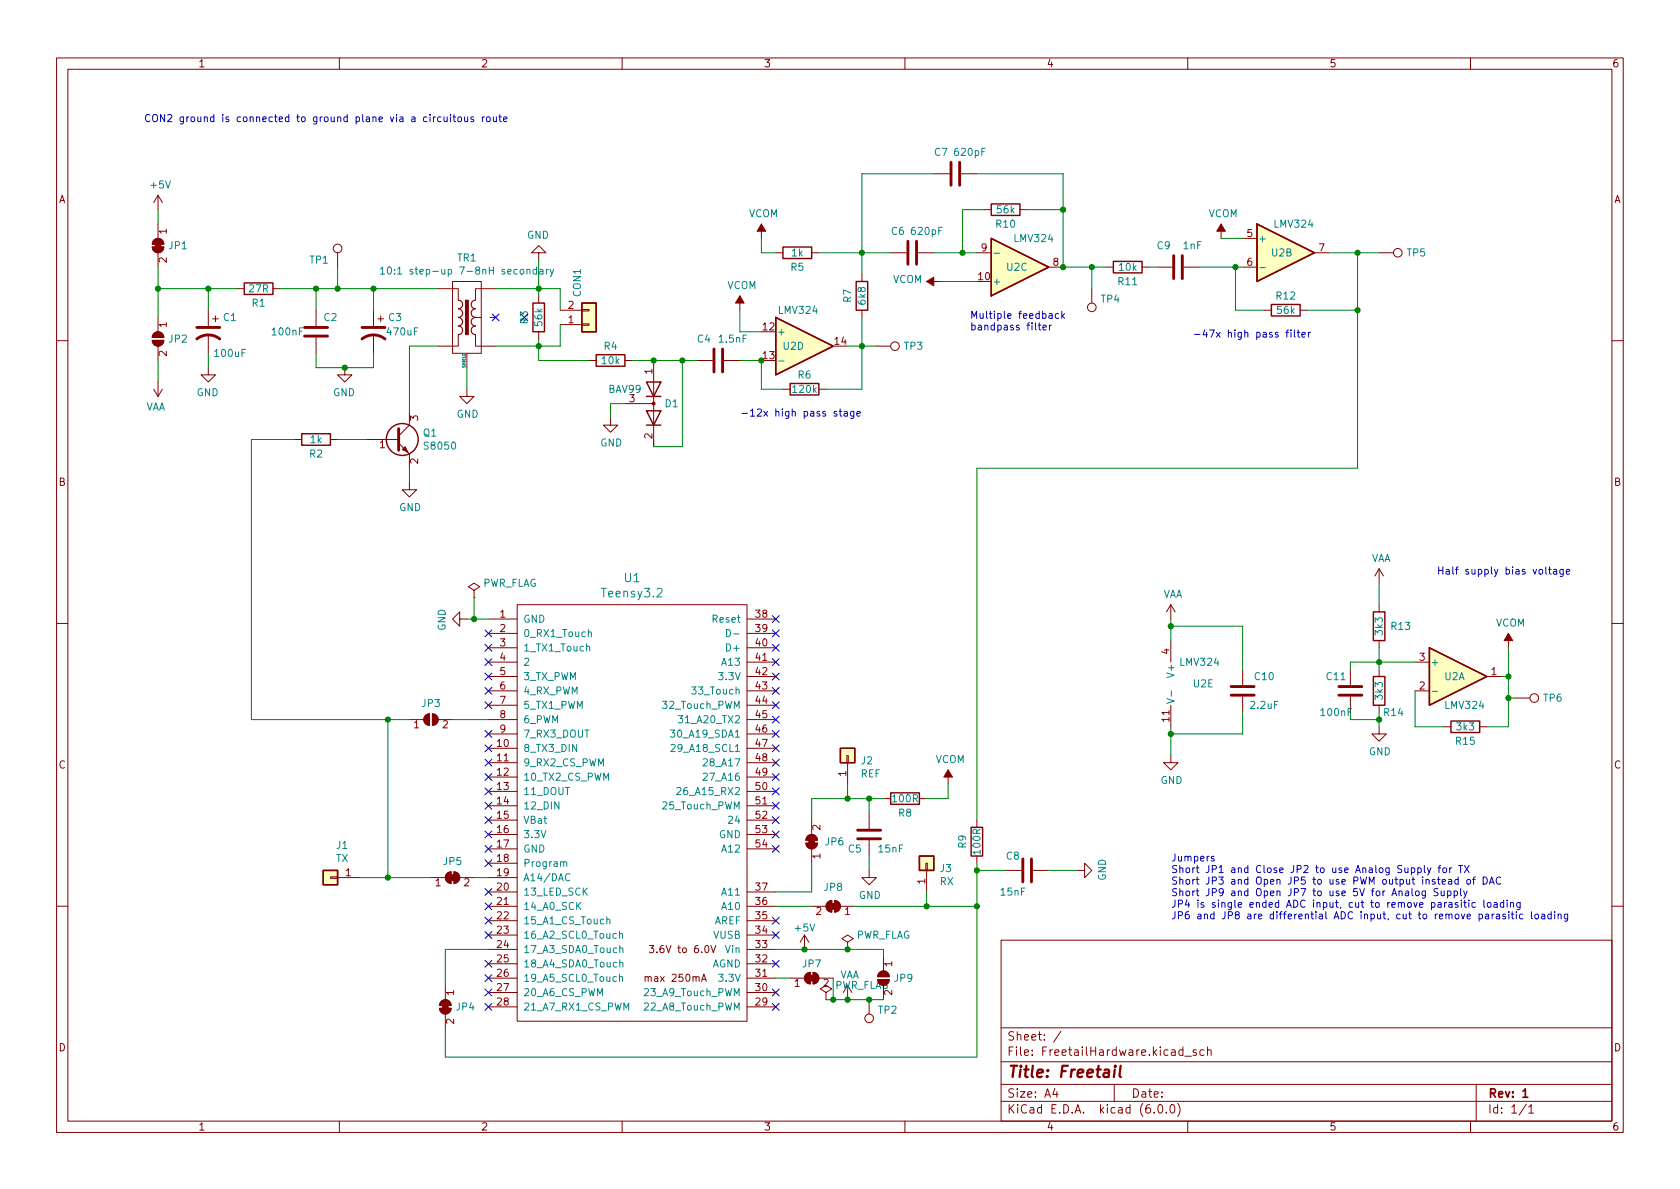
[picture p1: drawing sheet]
<svg xmlns="http://www.w3.org/2000/svg" width="297mm" height="210mm" viewBox="0 0 297 210" stroke-linecap="round" stroke-linejoin="round" font-family="sans-serif">
<g fill="none" stroke="#840000" stroke-width=".18">
<path d="M10 10.2h277v190.1h-277zM12 12.2h273v186.1h-273zM60 10.2v2M110 10.2v2M160 10.2v2M210 10.2v2M260 10.2v2M27.9 34.5l-.7 1.3M27.9 34.5v2.6M27.9 39.6v2.6M27.9 34.5l.8 1.3M134.6 39.6v2.6"/>
<path d="M165.1 30.7h2.8M169.9 30.7h2.8M174 37.1h1.3M180.3 37.1h1.3M215.9 39.6v2.6M26.9 43.7h2.1a1.02 1.02 0 0 1-1.1 1 1.02 1.02 0 0 1-1-1zM27.2 42.5a1.02 1.02 0 0 1 1.1-.3 1.02 1.02 0 0 1 .7 1h-2.1zM27.2 59a1.02 1.02 0 0 1 1.1-.3 1.02 1.02 0 0 1 .7 1h-2.1zM27.9 44.7v2.5M27.9 56.1v2.6M36.8 54.9v2.8M36.8 59.2v3.3"/>
<path d="M37.6 56.4h1M38.1 55.9v1M41.9 51h1.3M48.3 51h1.2M55.9 54.9v2.8M55.9 59.7v2.8M59.7 44.7v2.5M66 54.9v2.8M66 59.2v3.3M66.8 56.4h1M67.3 55.9v1M77.5 51h3.5v2.1"/>
<path d="M80 49.8v12.7zM80 49.8h5.1zM81 59.2v2h-3.5M84.1 59.2v2h3.5M85.1 49.8v12.7zM86.6 56.1h1M87.6 51h-3.5v2.1M95.2 44.7h1.3l-1.3-1.3-1.2 1.3h1.2v1.3M95.2 52.3v1.3M95.2 58.7v1.2M99.1 54.9h3.8M99.1 57.4h3.8"/>
<path d="M102.9 54.7h1.2v.3h-1.2zM102.9 57.3h1.2v.2h-1.2zM130.8 52.3v2.6M137.2 44.7h1.2M143.5 44.7h1.3M152.4 48.5v1.3M152.4 54.9v1.2M157.5 44.7h2.8M162.3 44.7h2.8M163.8 49.8h2.6M172.7 44.7h2.6M185.4 47.2h2.6"/>
<path d="M193 51v2.6M195.6 47.2h1.2M201.9 47.2h1.3M204.5 47.2h2.8M209.3 47.2h2.8M219.7 42.2h2.5M219.7 47.2h2.5M223.5 54.9h1.3M229.9 54.9h1.2M232.4 44.7h2.5M243.8 44.7h2.6M10 60.2h2"/>
<path d="M26.9 60.2h2.1a1.02 1.02 0 0 1-1.1 1 1.02 1.02 0 0 1-1-1zM27.2 68.8l.7 1.3M27.9 61.2v2.5M27.9 67.6v2.5M28.7 68.8l-.8 1.3M36.8 65v1.3h-1.2l1.2 1.3 1.3-1.3h-1.3M52.1 77.7h1.2M58.4 77.7h1.3M61 65v1.3h-1.3l1.3 1.3 1.2-1.3h-1.2M64.8 77.7h5.7M70.5 78.4l1.9 1.9v2.5M72.4 72.6v2.6l-1.9 1.9"/>
<path d="M80 62.5h5.1zM82.5 68.8v1.3h1.3l-1.3 1.3-1.2-1.3h1.2M82.5 62.5v2.5M104.1 63.7h1.3M107.9 73.9v1.3h1.3l-1.3 1.2-1.2-1.2h1.2M110.5 71.4h5.1M110.5 63.7h1.3M115.6 63.7v15.3M123.2 63.7h2.8M128 63.7h2.8M138.4 68.8h1.3M144.8 68.8h1.2"/>
<path d="M154.9 61.2h2.6M285 60.2h2M72.4 85.3v1.3h1.3l-1.3 1.3-1.3-1.3h1.3M10 110.2h2M81.3 109.5v-1.3l-1.3 1.3 1.3 1.2v-1.2h1.2M83.8 104.4l1-.6-1-.7-1 .7 1 .6v1.3M83.8 105.7h.1M86.4 119.6h5M86.4 117.1h5M86.4 109.5h5M86.4 112h5M86.4 114.5h5"/>
<path d="M91.4 106.9h40.7v73.7h-40.7zM132.1 119.6h5.1M132.1 117.1h5.1M132.1 109.5h5.1M132.1 112h5.1M132.1 114.5h5.1M207 106.9v2.6M207 113.3v3.8M207 106.9l-.8 1.3M207 106.9l.8 1.3M219.7 118.4v2.8M238.8 118.4v2.8"/>
<path d="M243.8 100.6l-.7 1.2M243.8 100.6v2.5M243.8 106.9v1.3M243.8 113.3v1.2M243.8 118.4v1.2M243.8 100.6l.8 1.2M250.2 117.1h2.5M262.9 119.6h2.5M266.7 112v2.5M285 110.2h2M72.4 127.2h2.5M75.2 126.5l.7-.3v2.1a1.02 1.02 0 0 1-.9-.7 1.02 1.02 0 0 1 .2-1.1z"/>
<path d="M76.5 126.2a1.02 1.02 0 0 1 1 1 1.02 1.02 0 0 1-1 1.1zM77.5 127.2h2.5M86.4 122.2h5M86.4 132.3h5M86.4 134.9h5M86.4 137.4h5M86.4 139.9h5M86.4 124.7h5M86.4 127.2h5M86.4 129.8h5M132.1 122.2h5.1M132.1 132.3h5.1"/>
<path d="M132.1 134.9h5.1M132.1 137.4h5.1M132.1 139.9h5.1M132.1 124.7h5.1M132.1 127.2h5.1M132.1 129.8h5.1M149.7 133.6h.3v1.3h-.3zM149.9 134.9v3.8M167.6 136.1v2.6M207 133.6v1.3h1.3l-1.3 1.2-1.3-1.2h1.3M207 124.7v3.8M219.7 123.2v2.8"/>
<path d="M238.8 123.2v2.8M243.8 128.5v1.3h1.3l-1.3 1.3-1.2-1.3h1.2M243.8 124.7v1.3M250.2 122.2h2.5M255.3 128.5h1.2M261.6 128.5h1.3M268 123.4h2.5M58.4 155.1h1.3v.2h-1.3zM59.7 155.2h3.8M76.2 155.2h2.5M79 154.5l.8-.3v2a1.02 1.02 0 0 1-1-.6 1.02 1.02 0 0 1 .2-1.1zM80.3 154.2a1.02 1.02 0 0 1 1 1 1.02 1.02 0 0 1-1 1z"/>
<path d="M81.3 155.2h2.5M86.4 155.2h5M86.4 142.5h5M86.4 145h5M86.4 147.6h5M86.4 150.1h5M86.4 152.6h5M86.4 157.7h5M132.1 142.5h5.1M132.1 145h5.1M132.1 147.6h5.1M132.1 150.1h5.1"/>
<path d="M132.1 157.7h5.1M142.5 149.1h2a1.02 1.02 0 0 1-1 1 1.02 1.02 0 0 1-1-1zM142.8 147.9a1.02 1.02 0 0 1 1.1-.3 1.02 1.02 0 0 1 .6 1h-2zM143.5 145v2.6M143.5 150.1v2.5M146.3 159.6l.8-.3v2a1.02 1.02 0 0 1-1-.6 1.02 1.02 0 0 1 .2-1.1zM147.6 159.3a1.02 1.02 0 0 1 1 1 1.02 1.02 0 0 1-1 1zM153.7 153.9v1.3h1.2l-1.2 1.3-1.3-1.3h1.3M153.7 143.8v2.8M153.7 148.6v2.8M156.2 141.2h1.3M162.6 141.2h1.2"/>
<path d="M163.7 152.6h.3v1.3h-.3zM163.8 153.9v3.8M172.7 145v1.3M172.7 151.4v1.2M177.8 153.9h2.8M182.6 153.9h2.8M190.5 153.9h1.3v-1.3l1.2 1.3-1.2 1.3v-1.3M10 160.2h2M77.7 178.3h2.1a1.02 1.02 0 0 1-1.1 1 1.02 1.02 0 0 1-1-1zM78 177.1a1.02 1.02 0 0 1 1.1-.2 1.02 1.02 0 0 1 .7 .9h-2.1zM78.7 174.2v2.6M78.7 179.3v2.6"/>
<path d="M86.4 160.3h5M86.4 162.8h5M86.4 165.3h5M86.4 167.9h5M86.4 170.4h5M86.4 173h5M86.4 175.5h5M86.4 178h5M114.8 167.2h.8l-.4 .5 .3 .1v.5l-.1 .2-.6-.2M124 173.5l.5-1.2 .4 1.2M124.2 173.2h.6M125.7 167.2l.4 1.3 .4-1.3"/>
<path d="M132.1 160.3h5.1M132.1 162.8h5.1M132.1 165.3h5.1M132.1 167.9h5.1M132.1 170.4h5.1M132.1 173h5.1M132.1 175.5h5.1M132.1 178h5.1M139.7 173h2.5M142.2 165.3l-.7 1.3M142.2 165.3v2.6M142.2 165.3l.8 1.3"/>
<path d="M142.5 172.3l.8-.3v2a1.02 1.02 0 0 1-1-.6 1.02 1.02 0 0 1 .2-1.1zM143.5 160.3h2.5M143.8 172a1.02 1.02 0 0 1 1 1 1.02 1.02 0 0 1-1 1zM144.8 173h2.5M146 175.5l1.1-.6-1.1-.7-1 .7 1 .6v1.3M146 176.8h.1M148.6 160.3h2.5M149.9 166.6l1-.6-1-.7-1.1 .7 1.1 .6v1.3M149.9 167.9h.1M149.9 174.2v2.6M153.7 176.8v2.5M155.5 172a1.02 1.02 0 0 1 1.1-.2 1.02 1.02 0 0 1 .6 .9h-2z"/>
<path d="M156.2 169.2v2.5M156.2 174.2v2.6M177 166.3h108v32h-108zM285 160.2h2M60 198.3v2M110 198.3v2M160 198.3v2M177 194.8h108M177 191.8h108M177 187.8h108M177 181.8h108M186.5 192.5l-.4 1h1"/>
<path d="M186.9 193v1M187.6 182.4l-1.3 1.9M197 191.8v3M204.1 196.7v.1M204.9 195.4l.2-.1a.81 .81 0 0 1 .6 .7 .81 .81 0 0 1-.3 .8h-.2a.81 .81 0 0 1-.6-.6 .81 .81 0 0 1 .3-.8zM206.2 196.7v.1M207.1 195.4l.1-.1a.81 .81 0 0 1 .6 .7 .81 .81 0 0 1-.3 .8h-.1a.81 .81 0 0 1-.6-.6 .81 .81 0 0 1 .3-.8zM208.2 195.1a1.72 1.72 0 0 1 0 2.3M209.1 185.7l-.4-.1-.3 .3v.4l.2 .3h.5M209.1 185.1v1.5M209.5 186.8h1.1M210 198.3v2"/>
<path d="M211.5 185.7l-.4-.1-.2 .2 .1 .3 .5 .1v.4h-.6M212.9 185.7l-.5-.1-.3 .3v.4l.2 .3h.6M213.5 185.8l.2-.2 .4 .1v.9M213.5 185.1v1.5M260 198.3v2M261 191.8v6.5M269.9 195.3l-1.3 1.9M270.3 195.8l.4-.5v1.5M270.3 196.8h.9"/>
<circle cx="59.7" cy="43.9" r=".76"/>
<circle cx="193" cy="54.4" r=".76"/>
<circle cx="247.1" cy="44.7" r=".76"/>
<circle cx="158.2" cy="61.2" r=".76"/>
<circle cx="271.3" cy="123.4" r=".76"/>
<circle cx="153.7" cy="180.1" r=".76"/>
</g>
<path d="M269.3 193l.4-.5v1.5M269.3 194h.8" fill="none" stroke="#840000" stroke-width=".3"/>
<path d="M197.1 189.1l-.2 1.4M197.2 188.5l-.1 .1 .1 .1 .1-.1-.1-.1v.2M198.1 188.5l-.2 1.7 .3 .3" fill="none" stroke="#840000" stroke-width=".4"/>
<g fill="none" stroke="#840000" stroke-width=".25">
<path d="M175.3 36.1h5v2h-5zM222.2 39.6l10.2 5.1-10.2 5.1zM43.2 50h5.1v2.1h-5.1zM94.2 53.6h2.1v5.1h-2.1zM102.9 53.6h2.5v5.1h-2.5zM137.2 56.1l10.1 5.1-10.1 5.1zM138.4 43.7h5.1v2h-5.1zM151.4 49.8h2v5.1h-2zM175.3 42.2l10.1 5-10.1 5.1zM196.8 46.2h5.1v2.1h-5.1zM224.8 53.8h5.1v2.1h-5.1zM53.3 76.7h5.1v2h-5.1z"/>
<path d="M105.4 62.7h5.1v2.1h-5.1zM114.3 70.1h2.5M114.3 75.2h2.5M114.3 67.6h2.5l-1.2 2.5zM114.3 72.6h2.5l-1.2 2.6zM139.7 67.8h5.1v2h-5.1zM242.8 119.6h2.1v5.1h-2.1zM242.8 108.2h2.1v5.1h-2.1zM252.7 114.5l10.2 5.1-10.2 5.1zM148.6 132.3h2.5v2.6h-2.5zM256.5 127.5h5.1v2h-5.1zM57.1 153.9h2.6v2.6h-2.6z"/>
<path d="M157.5 140.2h5.1v2h-5.1zM162.6 151.4h2.5v2.5h-2.5zM171.7 146.3h2v5.1h-2z"/>
<circle cx="71.1" cy="77.7" r="2.82"/>
</g>
<g fill="none" stroke="#840000" stroke-width=".51">
<path d="M168.1 28.7v4.1M169.7 28.7v4.1M34.8 59.9a3.3 3.3 0 0 1 4.1 0M34.8 57.9h4.1M53.8 57.9h4.1M53.8 59.4h4.1M64 59.9a3.3 3.3 0 0 1 4.1 0M64 57.9h4.1M160.5 42.7v4M162.1 42.7v4M207.5 45.2v4.1M209 45.2v4.1"/>
<path d="M70.5 75.8v3.8M126.2 61.7v4.1M127.8 61.7v4.1M217.7 121.4h4M217.7 122.9h4M236.7 121.4h4.1M236.7 122.9h4.1M151.6 146.8h4.1M151.6 148.3h4.1M180.8 151.9v4.1M182.4 151.9v4.1"/>
</g>
<g fill="#840000" stroke="#840000" stroke-width=".18">
<path d="M78.2 177.5h1v1.1h-1z"/>
<path d="M78 177.1a1.02 1.02 0 0 1 1.1-.2 1.02 1.02 0 0 1 .7 .9h-2.1z"/>
<path d="M77.7 178.3h2.1a1.02 1.02 0 0 1-1.1 1 1.02 1.02 0 0 1-1-1z"/>
<path d="M134.6 39.6l.8 1.3h-1.5z"/>
<path d="M163.8 49.8l1.3-.8v1.5z"/>
<path d="M130.8 52.3l.8 1.3h-1.6z"/>
<path d="M143 148.3h1v1h-1z"/>
<path d="M142.5 149.1h2a1.02 1.02 0 0 1-1 1 1.02 1.02 0 0 1-1-1z"/>
<path d="M142.8 147.9a1.02 1.02 0 0 1 1.1-.3 1.02 1.02 0 0 1 .6 1h-2z"/>
<path d="M266.7 112l.8 1.3h-1.6z"/>
<path d="M155.5 172a1.02 1.02 0 0 1 1.1-.2 1.02 1.02 0 0 1 .6 .9h-2z"/>
<path d="M27.4 42.9h1v1h-1z"/>
<path d="M27.2 42.5a1.02 1.02 0 0 1 1.1-.3 1.02 1.02 0 0 1 .7 1h-2.1z"/>
<path d="M26.9 43.7h2.1a1.02 1.02 0 0 1-1.1 1 1.02 1.02 0 0 1-1-1z"/>
<path d="M79.5 154.7h1v1h-1z"/>
<path d="M79 154.5l.8-.3v2a1.02 1.02 0 0 1-1-.6 1.02 1.02 0 0 1 .2-1.1z"/>
<path d="M80.3 154.2a1.02 1.02 0 0 1 1 1 1.02 1.02 0 0 1-1 1z"/>
<path d="M146.8 159.8h1v1h-1z"/>
<path d="M147.6 159.3a1.02 1.02 0 0 1 1 1 1.02 1.02 0 0 1-1 1z"/>
<path d="M146.3 159.6l.8-.3v2a1.02 1.02 0 0 1-1-.6 1.02 1.02 0 0 1 .2-1.1z"/>
<path d="M143 172.5h1v1h-1z"/>
<path d="M142.5 172.3l.8-.3v2a1.02 1.02 0 0 1-1-.6 1.02 1.02 0 0 1 .2-1.1z"/>
<path d="M143.8 172a1.02 1.02 0 0 1 1 1 1.02 1.02 0 0 1-1 1z"/>
<path d="M215.9 39.6l.8 1.3h-1.6z"/>
<path d="M167.6 136.1l.8 1.3h-1.5z"/>
<path d="M75.2 126.5l.7-.3v2.1a1.02 1.02 0 0 1-.9-.7 1.02 1.02 0 0 1 .2-1.1z"/>
<path d="M76.5 126.2a1.02 1.02 0 0 1 1 1 1.02 1.02 0 0 1-1 1.1z"/>
<path d="M71.1 79.5l.5-.5 .5 1z"/>
<path d="M84.1 56.1h1z"/>
<path d="M82.3 53.1h.5v6.1h-.5z"/>
<path d="M27.2 59a1.02 1.02 0 0 1 1.1-.3 1.02 1.02 0 0 1 .7 1h-2.1z"/>
<path d="M26.9 60.2h2.1a1.02 1.02 0 0 1-1.1 1 1.02 1.02 0 0 1-1-1z"/>
<circle cx="115.6" cy="71.4" r=".25"/>
</g>
<g fill="#ffffc2" stroke="#ffffc2" stroke-width=".18">
<path d="M252.7 114.5l10.2 5.1-10.2 5.1z"/>
<path d="M162.6 151.4h2.5v2.5h-2.5z"/>
<path d="M222.2 39.6l10.2 5.1-10.2 5.1z"/>
<path d="M137.2 56.1l10.1 5.1-10.1 5.1z"/>
<path d="M57.1 153.9h2.6v2.6h-2.6z"/>
<path d="M148.6 132.3h2.5v2.6h-2.5z"/>
<path d="M175.3 42.2l10.1 5-10.1 5.1z"/>
<path d="M102.9 53.6h2.5v5.1h-2.5z"/>
</g>
<g fill="none" stroke="#008484" stroke-width=".18">
<path d="M67.3 47.6l.3-.4v1.3M67.3 48.5h.7M68.7 47.3l.1-.1a.68 .68 0 0 1 .4 .6 .68 .68 0 0 1-.4 .7 .84 .84 0 0 1-.1-1.2zM94.9 47.7l-.4-.1-.2 .3 .1 .5h.5M94.9 47.2v1.3M95.5 47.7h.4l.1 .8M96 47.9l-.4 .1-.2 .2 .2 .3 .4-.1M96.6 47.6v.9M97 47.6l-.4 .3M97.3 47.6l.3 .9M97.9 47.6l-.4 1.2-.2 .1M175.8 44.8h.9"/>
<path d="M222.8 47.3h.9M137.7 63.8h.9M103.7 114.4l.2-.1h.3l.1 .8M104 111.9l.2-.2 .3 .1 .1 .8M128.4 111.3a.64 .64 0 0 1 .8 .6 .64 .64 0 0 1-.8 .7zM129.7 112.1h1M118.5 129.1h.8l-.4 .5 .4 .1v.5l-.2 .2-.6-.2M118.7 131.8l.4-.2 .3 .4-.8 .9h.8M119.7 139.4l.5-.1 .2 .3-.8 .9h.8M119.9 126.6h.8l-.4 .4 .3 .2v.5l-.1 .1-.6-.1M124.3 134.3l.5-.1 .3 .3-.8 .9h.8M124.3 136.8l.5-.1 .3 .4-.8 .9h.8"/>
<path d="M206.3 123.5l1.3 .5-1.3 .4M207.1 122.1v1M253.2 122.3h1M99.7 152.6l.1-.2h.4v.8M100.8 154.6a.6 .6 0 0 0-.9 .4 .6 .6 0 0 0 .6 .8l.3-.2M107.3 162.7l.2-.2 .3 .1v.8M109.5 165.2l.2-.1h.3l.1 .8M109.5 172.8l.2-.1 .3 .1 .1 .7M109.5 164.7v1.2M109.5 172.3v1.2M109.6 167.7l.2-.1 .3 .1v.8M109.6 170.3l.2-.1h.3v.8"/>
<path d="M109.6 167.2v1.3M109.6 169.7v1.3"/>
</g>
<path d="M81 53.1a.76 .76 0 0 1 .8 .7 .76 .76 0 0 1-.8 .8 .76 .76 0 0 1 .8 .8 .76 .76 0 0 1-.8 .7 .76 .76 0 0 1 .8 .8 .76 .76 0 0 1-.8 .8 .76 .76 0 0 1 .8 .7 .76 .76 0 0 1-.8 .8M84.1 53.1a.76 .76 0 0 0-.8 .7 .76 .76 0 0 0 .8 .8 .76 .76 0 0 0-.8 .8 .76 .76 0 0 0 .8 .7 .76 .76 0 0 0-.8 .8 .76 .76 0 0 0 .8 .8 .76 .76 0 0 0-.8 .7 .76 .76 0 0 0 .8 .8" fill="none" stroke="#840000" stroke-width=".2"/>
<g fill="none" stroke="#0000c2" stroke-width=".18">
<path d="M77 20.7l-.4 .2M78 20.7h-.4l-.2 .2 .1 .6h.5M78.5 20.7l.1 .8h.3l.2-.1M79.1 20.7v.8M79.7 20.2v.2M79.7 20.7v.8M80.1 20.7h.5M80.3 20.2v1.1l.3 .2M81.1 20.7h.3l.2 .2v.4l-.2 .2h-.3l-.2-.2zM82.1 20.7l.1 .8h.3l.2-.1M82.7 20.7v.8M83.7 20.7h-.3l-.2 .2 .1 .1 .4 .2v.3h-.5"/>
<path d="M85.3 20.7v.8M85.7 20.7l-.4 .2M86.1 20.7h.3l.3 .2v.4l-.3 .2h-.3l-.1-.2zM87.2 20.7l.1 .8h.3l.2-.1M87.8 20.7v.8M88.2 20.7h.5M88.4 20.2v1.1l.3 .2M89 21.1l.6-.1v-.3h-.4l-.2 .2 .1 .6h.5M183.6 57.5h.4M183.7 57.1v1.1l.3 .1M184.4 57.9l.6-.1v-.2l-.4-.1-.2 .2 .1 .6h.5M185.5 55.5h.5v.8"/>
<path d="M185.6 57.5v.8M185.9 57.5l-.3 .2M186 55.8h-.4l-.2 .2 .2 .3 .4-.1M187.2 55.5h-.4l-.2 .2 .1 .5h.5M187.7 55v1.3M187.9 55.8l.3 .5M188.2 55.5l-.5 .4M227.3 58.8h.5M227.8 58.3l-.3 .2v1.1M228.3 58.3v.2M228.3 58.8v.8M228.9 58.3v1.1l.1 .2"/>
<path d="M229.3 58.8h.5M229.5 58.3v1.1l.3 .2M230.2 59.2l.6-.1-.1-.3h-.3l-.2 .2v.6h.5M231.3 58.8v.8M231.7 58.8l-.4 .2M147.9 72.8l-.3-.1-.1 .2v.2l.4 .1v.3h-.4M148.4 72.7h.4M148.5 72.3v1.1l.3 .2M149.3 72.8h.5v.8M149.8 73l-.4 .1-.2 .2 .2 .3 .4-.1M151 72.7v1.1l-.3 .2h-.3M151 72.8l-.4-.1-.2 .3 .1 .5h.5"/>
<path d="M151.5 73.2l.6-.2v-.2l-.4-.1-.2 .2 .1 .6h.5M273.3 100.3v1l.2 .2M273.8 100.7h.5M274 100.3v1l.3 .2M274.7 100.7h.5v.8M275.2 101h-.4l-.2 .2 .2 .3h.4M276.4 100.7v1l-.3 .3-.3-.1M276.4 100.7h-.4l-.2 .2 .1 .6h.5M276.9 101.1l.6-.1v-.3h-.4l-.2 .2 .1 .6h.5M214.6 151.5l-.3-.1-.1 .2v.2l.4 .1v.3h-.4M249.5 153.5h.4l.2 .2-.1 .5h-.5M249.7 157.1v1.1l.1 .2"/>
<path d="M250.4 157.6h.3l.2 .2v.4l-.2 .2-.3-.1-.1-.1zM250.7 153.5h.4l.2 .2-.1 .5h-.5M250.7 153.5v1.2M251.8 153v1.1l.2 .2M252 157.6v1l-.2 .2h-.3M252 157.6h-.3l-.3 .2 .1 .5h.5M252.4 153.5l.3 .8M253 153.5l-.4 1.1-.2 .1M254.3 157.2l-.5-.1-.3 .3 .2 .3 .5 .2v.4l-.2 .1-.5-.1M254.3 153.5h.4M254.7 153l-.3 .2v1.1M254.8 157.6l.1 .7 .3 .1 .1-.1"/>
<path d="M255 155.9l.6-.1-.1-.2-.3-.1-.2 .2v.6h.5M255.2 153.5h.3l.3 .2v.4l-.3 .2-.3-.1-.1-.1zM255.3 157.6v.8M256 157.6h.3l.3 .2-.2 .5h-.4M256 157.6v1.2M256.1 155.6h.5l.1 .8M256.2 159.7h.5v.7M256.3 153.5v.8M256.7 153.5l-.4 .2M256.7 155.8l-.4 .1-.2 .2 .2 .3 .4-.1M256.7 159.9l-.4 .1-.2 .1 .2 .3h.4M257.1 157.6h.4l.2 .2-.1 .5h-.5"/>
<path d="M257.1 157.6v1.2M257.8 159.7l-.3-.1-.2 .2v.2l.5 .1v.3h-.5M257.8 155.6l-.3-.1-.3 .2 .1 .6h.5M257.8 155.1v1.3M257.9 153h.7M258.2 157.1v1.1l.2 .2M258.2 153v1.3M258.4 159.2v.1M258.4 159.6v.8M258.8 157.6l.3 .8M258.8 159.6h.5M258.9 153l.9 1.3"/>
<path d="M259 159.2v1.1l.3 .1M259.4 155.6l.2-.1 .3 .1 .1 .5-.1 .2-.3 .1-.2-.2zM259.4 157.6l-.4 1.1-.2 .1M259.7 159.2v.1M259.7 159.6v.8M259.8 153l-.9 1.3M260.4 155.5h.5M260.9 155.1l-.4 .2v1.1M260.9 159.7l-.4-.1-.3 .2 .2 .6h.5M262.2 155.1a.64 .64 0 0 1 .8 .6 .64 .64 0 0 1-.8 .7zM262.4 159.2v1.1l.1 .1M263 159.7l.2-.1 .4 .1v.5l-.1 .2h-.3l-.2-.1z"/>
<path d="M263.3 156.4l.5-1.3 .4 1.3M263.4 156h.7M264.2 159.7h.5v.7M264.7 159.9l-.4 .1-.2 .1 .2 .3h.4M265.3 155.2a.6 .6 0 0 0-.8 .4 .6 .6 0 0 0 .6 .8l.2-.2M265.9 159.7l-.4-.1-.2 .2 .1 .6h.5M265.9 159.2v1.2M266.5 159.2v.1M266.5 159.6v.8M267.1 159.7l.2-.1 .3 .1v.7M267.1 159.6v.8M268.8 159.6v1l-.3 .3-.3-.1"/>
<path d="M268.8 159.7l-.4-.1-.2 .2 .1 .6h.5M262.7 161.7h.4l.1 .8M263.2 161.9l-.4 .1-.2 .2 .2 .3 .4-.1M263.8 161.6v.9M264.2 161.6l-.4 .3M264.6 161.7h.5v.8M265.1 161.9l-.4 .1-.2 .2 .2 .3 .4-.1M266.2 161.7l-.3-.1-.2 .2v.2l.5 .1v.3h-.5M266.8 161.2v.1M266.8 161.6v.9M267.2 161.6h.5M267.4 161.2v1.1l.3 .2"/>
<path d="M268.1 161.2v.1M268.1 161.6v.9M269.3 161.7l-.4-.1-.2 .3 .1 .5h.5M270.8 161.2v1.1l.1 .2M271.4 161.8l.2-.2 .4 .2v.4l-.1 .2-.3 .1-.2-.1zM272.6 161.7h.5v.8M273.1 161.9l-.4 .1-.2 .2 .2 .3 .4-.1M274.3 161.7l-.4-.1-.2 .3 .1 .5h.5M274.3 161.2v1.3M274.9 161.2v.1M274.9 161.6v.9M275.5 161.8l.2-.2 .3 .1v.8"/>
<path d="M275.5 161.6v.9M277.2 161.6v1.1l-.3 .2h-.3M277.2 161.7l-.4-.1-.2 .3 .1 .5h.5"/>
</g>
<g fill="none" stroke="#008400" stroke-width=".18">
<path d="M27.9 37.1v2.5M165.1 30.7h-12.7v17.8M172.7 30.7h15.3v16.5h7.6M174 37.1h-3.8v7.6M181.6 37.1h6.4M27.9 51h14M27.9 47.2v8.9M36.8 51v3.9M49.5 51h28M55.9 51v3.9M59.7 47.2v3.8M66 51v3.9"/>
<path d="M87.6 51h11.5v3.9M95.2 59.9v3.8h8.9M95.2 46v6.3M99.1 57.4v3.8h-11.5M130.8 54.9v3.8h3.8M134.6 42.2v2.5h2.6M144.8 44.7h12.7M152.4 56.1v12.7h-6.4M165.1 44.7h7.6M166.4 49.8h6.3M193 47.2v3.8M203.2 47.2h1.3"/>
<path d="M212.1 47.2h7.6M215.9 42.2h3.8M218.4 47.2v7.7h5.1M231.1 54.9h8.9M234.9 44.7h8.9M240 44.7v38.1h-67.3v62.2M27.9 63.7v3.9M36.8 62.5v2.5M52.1 77.7h-7.7v49.5h28M55.9 62.5v2.5h10.1v-2.5M59.7 77.7h5.1M77.5 61.2h-5.1v11.4"/>
<path d="M82.5 65v3.8M110.5 71.4h-2.6v2.5M111.8 63.7h11.4M120.6 63.7v15.3h-5M130.8 63.7h3.8v5.1h3.8M149.9 61.2h5M72.4 82.8v2.5M82.5 109.5h3.9M83.8 105.7v3.8M207 110.7h12.7v7.7M207 109.5v3.8M243.8 103.1v3.8"/>
<path d="M243.8 114.5v3.9M250.2 117.1h-11.4v1.3M265.4 119.6h1.3M266.7 114.5v14h-3.8M68.6 127.2v28M80 127.2h6.4M149.9 138.7v2.5M167.6 138.7v2.5h-3.8M207 128.5v5.1M219.7 126v3.8h-12.7M238.8 127.2h5M243.8 126v2.5"/>
<path d="M250.2 122.2v6.3h5.1M266.7 123.4h1.3M63.5 155.2h12.7M83.8 155.2h2.6M143.5 152.6v5.1h-6.3M153.7 141.2v2.6M153.7 151.4v2.5M156.2 141.2h-12.7v3.8M163.8 157.7v2.6M172.7 152.6v34.3h-94v-5M172.7 153.9h5.1M185.4 153.9h5.1"/>
<path d="M86.4 167.9h-7.7v6.3M137.2 160.3h6.3M137.2 167.9h19v1.3M137.2 173h2.5M146 176.8h10.2M147.3 173v3.8M151.1 160.3h21.6"/>
</g>
<g fill="none" stroke="#000084" stroke-width=".18">
<path d="M87 55.5l1.2 1.2M88.2 55.5l-1.2 1.2M85.8 119l1.2 1.2M85.8 116.5l1.2 1.2M85.8 111.4l1.2 1.2M85.8 113.9l1.2 1.3M87 119l-1.2 1.2M87 116.5l-1.2 1.2M87 111.4l-1.2 1.2M87 113.9l-1.2 1.3M136.6 111.4l1.2 1.2M136.6 113.9l1.2 1.3"/>
<path d="M136.6 108.9l1.2 1.2M136.6 119l1.2 1.2M136.6 116.5l1.2 1.2M137.8 108.9l-1.2 1.2M137.8 111.4l-1.2 1.2M137.8 113.9l-1.2 1.3M137.8 119l-1.2 1.2M137.8 116.5l-1.2 1.2M85.8 131.7l1.2 1.2M85.8 139.3l1.2 1.3M85.8 136.8l1.2 1.2M85.8 129.2l1.2 1.2"/>
<path d="M85.8 121.6l1.2 1.2M85.8 124.1l1.2 1.2M85.8 134.3l1.2 1.2M87 131.7l-1.2 1.2M87 139.3l-1.2 1.3M87 136.8l-1.2 1.2M87 129.2l-1.2 1.2M87 121.6l-1.2 1.2M87 124.1l-1.2 1.2M87 134.3l-1.2 1.2M136.6 121.6l1.2 1.2M136.6 124.1l1.2 1.2"/>
<path d="M136.6 139.3l1.2 1.3M136.6 126.6l1.2 1.3M136.6 129.2l1.2 1.2M136.6 136.8l1.2 1.2M136.6 131.7l1.2 1.2M136.6 134.3l1.2 1.2M137.8 121.6l-1.2 1.2M137.8 124.1l-1.2 1.2M137.8 139.3l-1.2 1.3M137.8 126.6l-1.2 1.3M137.8 129.2l-1.2 1.2M137.8 136.8l-1.2 1.2"/>
<path d="M137.8 131.7l-1.2 1.2M137.8 134.3l-1.2 1.2M85.8 159.7l1.2 1.2M85.8 157.1l1.2 1.2M85.8 149.5l1.2 1.2M85.8 152l1.2 1.3M85.8 147l1.2 1.2M85.8 144.4l1.2 1.2M85.8 141.9l1.2 1.2M87 159.7l-1.2 1.2M87 157.1l-1.2 1.2M87 149.5l-1.2 1.2"/>
<path d="M87 152l-1.2 1.3M87 147l-1.2 1.2M87 144.4l-1.2 1.2M87 141.9l-1.2 1.2M136.6 147l1.2 1.2M136.6 141.9l1.2 1.2M136.6 149.5l1.2 1.2M136.6 144.4l1.2 1.2M137.8 147l-1.2 1.2M137.8 141.9l-1.2 1.2M137.8 149.5l-1.2 1.2M137.8 144.4l-1.2 1.2"/>
<path d="M85.8 174.9l1.2 1.2M85.8 172.4l1.2 1.2M85.8 177.4l1.2 1.3M85.8 164.7l1.2 1.3M85.8 169.8l1.2 1.2M85.8 162.2l1.2 1.2M87 162.2l-1.2 1.2M87 169.8l-1.2 1.2M87 174.9l-1.2 1.2M87 172.4l-1.2 1.2M87 177.4l-1.2 1.3M87 164.7l-1.2 1.3"/>
<path d="M136.6 164.7l1.2 1.3M136.6 162.2l1.2 1.2M136.6 177.4l1.2 1.3M136.6 174.9l1.2 1.2M136.6 169.8l1.2 1.2M137.8 164.7l-1.2 1.3M137.8 162.2l-1.2 1.2M137.8 177.4l-1.2 1.3M137.8 174.9l-1.2 1.2M137.8 169.8l-1.2 1.2"/>
</g>
<g fill="#008400" stroke="#008400" stroke-width=".18">
<circle cx="207" cy="129.8" r=".46"/>
<circle cx="266.7" cy="123.4" r=".46"/>
<circle cx="207" cy="110.7" r=".46"/>
<circle cx="243.8" cy="127.2" r=".46"/>
<circle cx="266.7" cy="119.6" r=".46"/>
<circle cx="243.8" cy="117.1" r=".46"/>
<circle cx="149.9" cy="141.2" r=".46"/>
<circle cx="153.7" cy="141.2" r=".46"/>
<circle cx="149.9" cy="167.9" r=".46"/>
<circle cx="163.8" cy="160.3" r=".46"/>
<circle cx="188" cy="47.2" r=".46"/>
<circle cx="193" cy="47.2" r=".46"/>
<circle cx="188" cy="37.1" r=".46"/>
<circle cx="152.4" cy="61.2" r=".46"/>
<circle cx="134.6" cy="63.7" r=".46"/>
<circle cx="172.7" cy="160.3" r=".46"/>
<circle cx="172.7" cy="153.9" r=".46"/>
<circle cx="170.2" cy="44.7" r=".46"/>
<circle cx="240" cy="54.9" r=".46"/>
<circle cx="240" cy="44.7" r=".46"/>
<circle cx="218.4" cy="47.2" r=".46"/>
<circle cx="147.3" cy="176.8" r=".46"/>
<circle cx="149.9" cy="176.8" r=".46"/>
<circle cx="152.4" cy="44.7" r=".46"/>
<circle cx="68.6" cy="127.2" r=".46"/>
<circle cx="120.6" cy="63.7" r=".46"/>
<circle cx="153.7" cy="176.8" r=".46"/>
<circle cx="142.2" cy="167.9" r=".46"/>
<circle cx="68.6" cy="155.2" r=".46"/>
<circle cx="83.8" cy="109.5" r=".46"/>
<circle cx="61" cy="65" r=".46"/>
<circle cx="95.2" cy="61.2" r=".46"/>
<circle cx="95.2" cy="51" r=".46"/>
<circle cx="115.6" cy="63.7" r=".46"/>
<circle cx="55.9" cy="51" r=".46"/>
<circle cx="36.8" cy="51" r=".46"/>
<circle cx="27.9" cy="51" r=".46"/>
<circle cx="66" cy="51" r=".46"/>
<circle cx="59.7" cy="51" r=".46"/>
</g>
<text font-size="2.8" fill="#840000" x="178" y="190.6">Title: Freetail</text>
<g font-size="2.1" fill="#008484">
<text x="106.6" y="105.6">Teensy3.2</text>
<text x="110.4" y="102.9">U1</text>
</g>
<g font-size="2.1" fill="#840000">
<text x="178" y="184">Sheet: /</text>
<text x="178" y="186.7">File: FreetailHardware.kicad_sch</text>
<text x="178" y="196.9">KiCad E.D.A. kicad (6.0.0)</text>
<text x="178" y="194.1">Size: A4</text>
<text x="200" y="194.1">Date:</text>
<text x="263" y="194.1">Rev: 1</text>
<text x="263" y="196.9">Id: 1/1</text>
</g>
<g font-size="1.8" fill="#840000">
<text x="35" y="11.9">1</text>
<text x="85" y="11.9">2</text>
<text x="135" y="11.9">3</text>
<text x="185" y="11.9">4</text>
<text x="235" y="11.9">5</text>
<text x="285" y="11.9">6</text>
<text x="10.3" y="35.9">A</text>
<text x="285.3" y="35.9">A</text>
<text x="29.5" y="41.4" transform="rotate(-90 29.5 41.4)">1</text>
<text x="220.5" y="41.9">5</text>
<text x="29.5" y="46.5" transform="rotate(-90 29.5 46.5)">2</text>
<text x="173.5" y="44.4">9</text>
<text x="186.2" y="47">8</text>
<text x="220.5" y="47">6</text>
<text x="233.2" y="44.4">7</text>
<text x="173" y="49.5">10</text>
<text x="29.5" y="57.9" transform="rotate(-90 29.5 57.9)">1</text>
<text x="100.5" y="57.1">1</text>
<text x="100.5" y="54.6">2</text>
<text x="134.9" y="58.4">12</text>
<text x="29.5" y="63" transform="rotate(-90 29.5 63)">2</text>
<text x="134.9" y="63.5">13</text>
<text x="147.6" y="61">14</text>
<text x="111.3" y="71.1">3</text>
<text x="115.3" y="66.1" transform="rotate(-90 115.3 66.1)">1</text>
<text x="73.9" y="74.4" transform="rotate(-90 73.9 74.4)">3</text>
<text x="115.3" y="77.6" transform="rotate(-90 115.3 77.6)">2</text>
<text x="67.1" y="79.2">1</text>
<text x="73.9" y="82" transform="rotate(-90 73.9 82)">2</text>
<text x="10.3" y="85.9">B</text>
<text x="285.3" y="85.9">B</text>
<text x="88.4" y="109.2">1</text>
<text x="88.4" y="111.8">2</text>
<text x="133.6" y="109.2">38</text>
<text x="133.6" y="111.8">39</text>
<text x="88.4" y="114.3">3</text>
<text x="88.4" y="116.8">4</text>
<text x="88.4" y="119.4">5</text>
<text x="133.6" y="114.3">40</text>
<text x="133.6" y="116.8">41</text>
<text x="133.6" y="119.4">42</text>
<text x="206.8" y="115.7" transform="rotate(-90 206.8 115.7)">4</text>
<text x="251" y="116.8">3</text>
<text x="263.7" y="119.4">1</text>
<text x="88.4" y="121.9">6</text>
<text x="88.4" y="124.5">7</text>
<text x="133.6" y="121.9">43</text>
<text x="133.6" y="124.5">44</text>
<text x="251" y="121.9">2</text>
<text x="73.2" y="128.8">1</text>
<text x="78.2" y="128.8">2</text>
<text x="88.4" y="127">8</text>
<text x="88.4" y="129.5">9</text>
<text x="133.6" y="127">45</text>
<text x="133.6" y="129.5">46</text>
<text x="206.8" y="127.6" transform="rotate(-90 206.8 127.6)">11</text>
<text x="10.3" y="135.9">C</text>
<text x="87.9" y="132.1">10</text>
<text x="87.9" y="134.6">11</text>
<text x="87.9" y="137.2">12</text>
<text x="133.6" y="132.1">47</text>
<text x="133.6" y="134.6">48</text>
<text x="133.6" y="137.2">49</text>
<text x="149.6" y="137.3" transform="rotate(-90 149.6 137.3)">1</text>
<text x="285.3" y="135.9">C</text>
<text x="87.9" y="139.7">13</text>
<text x="87.9" y="142.2">14</text>
<text x="133.6" y="139.7">50</text>
<text x="133.6" y="142.2">51</text>
<text x="87.9" y="144.8">15</text>
<text x="87.9" y="147.3">16</text>
<text x="87.9" y="149.9">17</text>
<text x="133.6" y="144.8">52</text>
<text x="133.6" y="147.3">53</text>
<text x="133.6" y="149.9">54</text>
<text x="145" y="146.8" transform="rotate(-90 145 146.8)">2</text>
<text x="61.1" y="154.9">1</text>
<text x="87.9" y="152.4">18</text>
<text x="87.9" y="154.9">19</text>
<text x="145" y="151.9" transform="rotate(-90 145 151.9)">1</text>
<text x="77" y="156.7">1</text>
<text x="82.1" y="156.7">2</text>
<text x="87.9" y="157.5">20</text>
<text x="87.9" y="160">21</text>
<text x="133.6" y="160">36</text>
<text x="133.6" y="157.5">37</text>
<text x="144.3" y="161.8">2</text>
<text x="149.4" y="161.8">1</text>
<text x="163.6" y="156.3" transform="rotate(-90 163.6 156.3)">1</text>
<text x="87.9" y="162.6">22</text>
<text x="87.9" y="165.1">23</text>
<text x="87.9" y="167.6">24</text>
<text x="133.6" y="167.6">33</text>
<text x="133.6" y="165.1">34</text>
<text x="133.6" y="162.6">35</text>
<text x="87.9" y="170.2">25</text>
<text x="87.9" y="172.7">26</text>
<text x="114.5" y="173.6">max 250mA</text>
<text x="115.7" y="168.5">3.6V to 6.0V</text>
<text x="133.6" y="172.7">31</text>
<text x="133.6" y="170.2">32</text>
<text x="157.7" y="170.9" transform="rotate(-90 157.7 170.9)">1</text>
<text x="80.3" y="176" transform="rotate(-90 80.3 176)">1</text>
<text x="87.9" y="175.3">27</text>
<text x="87.9" y="177.8">28</text>
<text x="133.6" y="177.8">29</text>
<text x="133.6" y="175.3">30</text>
<text x="140.5" y="174.5">1</text>
<text x="145.6" y="174.5">2</text>
<text x="147.4" y="174.9">PWR_FLAG</text>
<text x="157.7" y="176" transform="rotate(-90 157.7 176)">2</text>
<text x="10.3" y="185.9">D</text>
<text x="80.3" y="181.1" transform="rotate(-90 80.3 181.1)">2</text>
<text x="285.3" y="185.9">D</text>
<text x="35" y="199.9">1</text>
<text x="85" y="199.9">2</text>
<text x="135" y="199.9">3</text>
<text x="185" y="199.9">4</text>
<text x="235" y="199.9">5</text>
<text x="285" y="199.9">6</text>
</g>
<g font-size="1.8" fill="#0000c2">
<text x="25.4" y="21.6">CON2 ground is connected to ground plane via a circuitous route</text>
<text x="171.4" y="56.4">Multiple feedback</text>
<text x="171.4" y="58.4">bandpass filter</text>
<text x="210.8" y="59.7">-47x high pass filter</text>
<text x="130.8" y="73.6">-12x high pass stage</text>
<text x="254" y="101.6">Half supply bias voltage</text>
<text x="207" y="152.3">Jumpers</text>
<text x="207" y="154.4">Short JP1 and Close JP2 to use Analog Supply for TX</text>
<text x="207" y="156.4">Short JP3 and Open JP5 to use PWM output instead of DAC</text>
<text x="207" y="158.5">Short JP9 and Open JP7 to use 5V for Analog Supply</text>
<text x="207" y="160.5">JP4 is single ended ADC input, cut to remove parasitic loading</text>
<text x="207" y="162.5">JP6 and JP8 are differential ADC input, cut to remove parasitic loading</text>
</g>
<g font-size="1.8" fill="#008484">
<text x="165.2" y="27.6">C7</text>
<text x="168.9" y="27.6">620pF</text>
<text x="26.7" y="33.3">+5V</text>
<text x="132.3" y="38.4">VCOM</text>
<text x="157.6" y="41.5">C6</text>
<text x="161.3" y="41.5">620pF</text>
<text x="176.2" y="40.3">R10</text>
<text x="176.3" y="37.7">56k</text>
<text x="213.6" y="38.4">VCOM</text>
<text x="225.4" y="40.3">LMV324</text>
<text x="29.9" y="44.1">JP1</text>
<text x="54.8" y="46.6">TP1</text>
<text x="80.9" y="46.2">TR1</text>
<text x="93.2" y="42.2">GND</text>
<text x="139.8" y="47.9">R5</text>
<text x="140" y="45.3">1k</text>
<text x="178" y="47.9">U2C</text>
<text x="179.4" y="42.8">LMV324</text>
<text x="197.9" y="47.9">10k</text>
<text x="204.6" y="44.1">C9</text>
<text x="209.2" y="44.1">1nF</text>
<text x="222.4" y="42.8">+</text>
<text x="224.8" y="45.3">U2B</text>
<text x="248.8" y="45.3">TP5</text>
<text x="44.1" y="51.7">27R</text>
<text x="70" y="48.5">10:1 step-up 7-8nH secondary</text>
<text x="102.7" y="52.4" transform="rotate(-90 102.7 52.4)">CON1</text>
<text x="128.5" y="51.1">VCOM</text>
<text x="150.5" y="53.4" transform="rotate(-90 150.5 53.4)">R7</text>
<text x="153" y="53.8" transform="rotate(-90 153 53.8)">6k8</text>
<text x="157.8" y="50">VCOM</text>
<text x="175.4" y="50.4">+</text>
<text x="194.7" y="53.5">TP4</text>
<text x="197.8" y="50.4">R11</text>
<text x="225.7" y="53">R12</text>
<text x="39.5" y="56.8">C1</text>
<text x="44.6" y="54.2">R1</text>
<text x="48.2" y="59.3">100nF</text>
<text x="57.3" y="56.8">C2</text>
<text x="68.6" y="59.3">470uF</text>
<text x="68.7" y="56.8">C3</text>
<text x="95.9" y="57.6" transform="rotate(-90 95.9 57.6)">56k</text>
<text x="137.3" y="59.3">+</text>
<text x="137.8" y="55.5">LMV324</text>
<text x="225.9" y="55.5">56k</text>
<text x="29.9" y="60.6">JP2</text>
<text x="38.1" y="63.1">100uF</text>
<text x="106.5" y="64.4">10k</text>
<text x="106.8" y="61.8">R4</text>
<text x="123.3" y="60.6">C4</text>
<text x="127.2" y="60.6">1.5nF</text>
<text x="138.5" y="61.8">U2D</text>
<text x="159.9" y="61.8">TP3</text>
<text x="34.7" y="70">GND</text>
<text x="58.9" y="70">GND</text>
<text x="107.6" y="69.5">BAV99</text>
<text x="140.3" y="69.5">120k</text>
<text x="141.1" y="66.9">R6</text>
<text x="25.7" y="72.6">VAA</text>
<text x="74.8" y="77.2">Q1</text>
<text x="80.7" y="73.9">GND</text>
<text x="117.6" y="72">D1</text>
<text x="54.7" y="80.9">R2</text>
<text x="54.9" y="78.4">1k</text>
<text x="75.2" y="79.5">S8050</text>
<text x="106.1" y="78.9">GND</text>
<text x="70.6" y="90.4">GND</text>
<text x="242.4" y="99.4">VAA</text>
<text x="85.2" y="103.8">PWR_FLAG</text>
<text x="205.5" y="105.7">VAA</text>
<text x="78.8" y="111.6" transform="rotate(-90 78.8 111.6)">GND</text>
<text x="92.5" y="110.1">GND</text>
<text x="92.5" y="112.6">0_RX1_Touch</text>
<text x="126.2" y="110.1">Reset</text>
<text x="244.5" y="112.2" transform="rotate(-90 244.5 112.2)">3k3</text>
<text x="246" y="111.4">R13</text>
<text x="264.4" y="110.8">VCOM</text>
<text x="92.5" y="115.2">1_TX1_Touch</text>
<text x="92.5" y="117.7">2</text>
<text x="127.8" y="117.7">A13</text>
<text x="128.8" y="115.2">D+</text>
<text x="207.6" y="119.4" transform="rotate(-90 207.6 119.4)">V+</text>
<text x="208.7" y="117.7">LMV324</text>
<text x="252.9" y="117.7">+</text>
<text x="74.6" y="125">JP3</text>
<text x="92.5" y="120.3">3_TX_PWM</text>
<text x="92.5" y="122.8">4_RX_PWM</text>
<text x="92.5" y="125.3">5_TX1_PWM</text>
<text x="117.5" y="125.3">32_Touch_PWM</text>
<text x="122.8" y="122.8">33_Touch</text>
<text x="127.4" y="120.3">3.3V</text>
<text x="211" y="121.5">U2E</text>
<text x="221.2" y="125.3">2.2uF</text>
<text x="221.9" y="120.3">C10</text>
<text x="234.6" y="120.3">C11</text>
<text x="244.5" y="123.6" transform="rotate(-90 244.5 123.6)">3k3</text>
<text x="255.4" y="120.3">U2A</text>
<text x="255.6" y="125.3">LMV324</text>
<text x="272.9" y="124.1">TP6</text>
<text x="92.5" y="127.9">6_PWM</text>
<text x="92.5" y="130.4">7_RX3_DOUT</text>
<text x="119.2" y="130.4">30_A19_SDA1</text>
<text x="120.6" y="127.9">31_A20_TX2</text>
<text x="244.8" y="126.6">R14</text>
<text x="257.5" y="131.7">R15</text>
<text x="257.6" y="129.2">3k3</text>
<text x="92.5" y="133">8_TX3_DIN</text>
<text x="92.5" y="135.5">9_RX2_CS_PWM</text>
<text x="119.4" y="133">29_A18_SCL1</text>
<text x="124.9" y="135.5">28_A17</text>
<text x="152.2" y="137.5">REF</text>
<text x="152.3" y="135.1">J2</text>
<text x="165.4" y="134.9">VCOM</text>
<text x="242" y="133.5">GND</text>
<text x="92.5" y="138">10_TX2_CS_PWM</text>
<text x="92.5" y="140.6">11_DOUT</text>
<text x="92.5" y="143.1">12_DIN</text>
<text x="117.5" y="143.1">25_Touch_PWM</text>
<text x="120.4" y="140.6">26_A15_RX2</text>
<text x="124.9" y="138">27_A16</text>
<text x="157.9" y="141.9">100R</text>
<text x="205.2" y="138.6">GND</text>
<text x="92.5" y="145.7">VBat</text>
<text x="92.5" y="148.2">3.3V</text>
<text x="127.1" y="148.2">GND</text>
<text x="129.1" y="145.7">24</text>
<text x="146" y="149.5">JP6</text>
<text x="158.9" y="144.4">R8</text>
<text x="170.8" y="150" transform="rotate(-90 170.8 150)">R9</text>
<text x="59.4" y="152.4">TX</text>
<text x="59.5" y="150.1">J1</text>
<text x="78.4" y="153">JP5</text>
<text x="92.5" y="150.7">GND</text>
<text x="92.5" y="153.3">Program</text>
<text x="92.5" y="155.8">A14/DAC</text>
<text x="127.8" y="150.7">A12</text>
<text x="150" y="150.7">C5</text>
<text x="155.4" y="150.7">15nF</text>
<text x="166.2" y="154.2">J3</text>
<text x="173.4" y="151" transform="rotate(-90 173.4 151)">100R</text>
<text x="177.9" y="152">C8</text>
<text x="195.5" y="155.8" transform="rotate(-90 195.5 155.8)">GND</text>
<text x="92.5" y="158.4">13_LED_SCK</text>
<text x="92.5" y="160.9">14_A0_SCK</text>
<text x="127.8" y="160.9">A10</text>
<text x="127.8" y="158.4">A11</text>
<text x="145.7" y="157.5">JP8</text>
<text x="151.8" y="158.9">GND</text>
<text x="166.2" y="156.5">RX</text>
<text x="177" y="158.4">15nF</text>
<text x="92.5" y="163.4">15_A1_CS_Touch</text>
<text x="92.5" y="166">16_A2_SCL0_Touch</text>
<text x="126.2" y="166">VUSB</text>
<text x="126.2" y="163.4">AREF</text>
<text x="140.6" y="164.7">+5V</text>
<text x="151.2" y="166">PWR_FLAG</text>
<text x="92.5" y="168.5">17_A3_SDA0_Touch</text>
<text x="92.5" y="171.1">18_A4_SDA0_Touch</text>
<text x="92.5" y="173.6">19_A5_SCL0_Touch</text>
<text x="125.9" y="171.1">AGND</text>
<text x="127.4" y="173.6">3.3V</text>
<text x="128.3" y="168.5">Vin</text>
<text x="141.9" y="171.1">JP7</text>
<text x="148.4" y="173">VAA</text>
<text x="158.2" y="173.6">JP9</text>
<text x="80.7" y="178.7">JP4</text>
<text x="92.5" y="176.1">20_A6_CS_PWM</text>
<text x="92.5" y="178.7">21_A7_RX1_CS_PWM</text>
<text x="114.3" y="178.7">22_A8_Touch_PWM</text>
<text x="114.3" y="176.1">23_A9_Touch_PWM</text>
<text x="155.3" y="179.2">TP2</text>
</g>
<text font-size="1.8" fill="#000084" x="93.3" y="57.3" transform="rotate(-90 93.3 57.3)">R3</text>
<text font-size="1.8" fill="#008400" x="233.7" y="126.6">100nF</text>
<text font-size=".7" fill="#008484" x="82.3" y="65" transform="rotate(-90 82.3 65)">SHIELD</text>
</svg>
